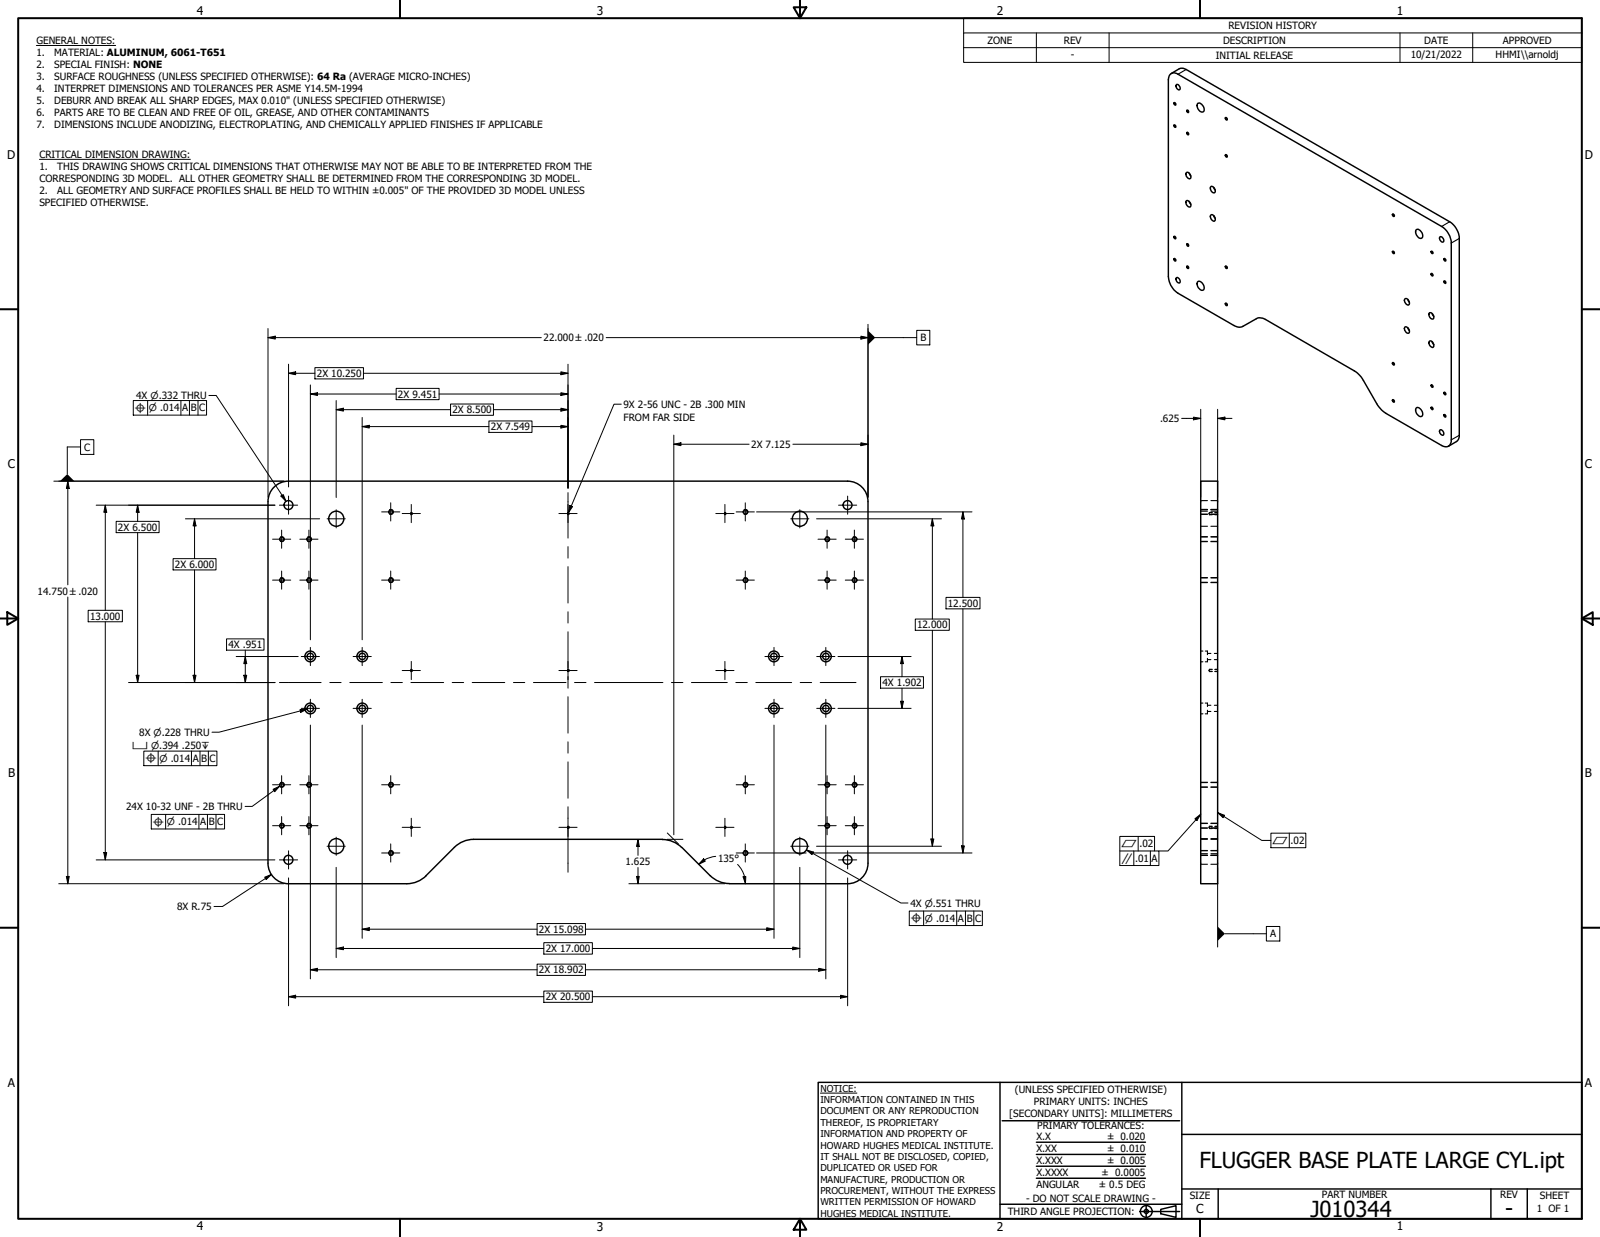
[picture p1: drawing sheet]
<svg xmlns="http://www.w3.org/2000/svg" width="559mm" height="432mm" viewBox="0 0 559 432" stroke-linecap="round" stroke-linejoin="round" font-family="sans-serif">
<!-- layer: Hidden (ANSI) -->
<g fill="none" stroke="#000" stroke-width=".38">
<path d="M143.5 179l.5 .3-.2 .3-.3-.1M198.2 179l.5 .1v.4h-.5M253 179l.5 .3-.2 .3-.3-.1M419.4 177.9h2.3M419.4 174.8h2.3M419.4 179.5h2.3M419.4 178.4h2.3M422.3 179.2v.2M422.3 179.5l1.1 .1M422.4 178.9l-.1 .2M422.4 178.9h1M422.4 178.9v.2"/>
<path d="M422.4 179.4v.3M422.9 177.9h2.4M422.9 174.8h2.4M422.9 179.5h2.4M422.9 178.4h2.4M424.3 178.9h1M424.3 179.6h1M419.4 189h2.3M419.4 187.5h2.3M419.4 183.7h2.3M422.9 189h2.4M422.9 187.5h2.4"/>
<path d="M422.9 183.7h2.4M419.4 203.3h2.3M419.4 201.7h2.3M422.9 203.3h2.4M422.9 201.7h2.4M143.5 233.8l.3-.1 .2 .4-.2 .3-.3-.1M198.2 233.8l.5 .1v.4h-.5M253 233.8l.3-.1 .2 .4-.2 .3-.3-.1M419.4 231h.7M419.4 227.3h.7M420.9 227.3h.8v1.2M421.7 229.8v1.2h-.8"/>
<path d="M421.7 230.3h1.2M421.7 228.1h1.2M422.2 234.1h.1M422.3 233.9l-.1 .2M422.3 234.3l1.1 .1M422.4 233.6v.3M422.4 234.2v.2M423.4 233.7l-1.1 .1M424.1 230.3h1.2M424.1 228.1h1.2M424.3 233.7h1M424.3 234.4h1"/>
<path d="M419.4 249.2h.7M419.4 245.4h.7M420.9 245.4h.8v1.2M421.7 247.9v1.3h-.8M421.7 248.3h1.2M421.7 246.2h1.2M424.1 248.3h1.2M424.1 246.2h1.2M419.4 274.7h2.3M419.4 273.2h2.3M422.9 274.7h2.4M422.9 273.2h2.4"/>
<path d="M143.5 288.5l.5 .3-.2 .3h-.3M198.2 288.5l.5 .1v.4l-.5 .1M253 288.5l.5 .3-.2 .3h-.3M419.4 293h2.3M419.4 298.6h2.3M419.4 289h2.3M419.4 287.5h2.3M419.4 298.5h2.3M419.4 297h2.3M419.4 298h2.3M419.4 292.7h2.3M422.3 288.7v.2"/>
<path d="M422.3 289.1h1.1M422.4 288.4v.3M422.4 288.9v.3M422.9 293h2.4M422.9 298.6h2.4M422.9 289h2.4M422.9 287.5h2.4M422.9 298.5h2.4M422.9 297h2.4M422.9 298h2.4M422.9 292.7h2.4M423.4 288.5l-1.1 .1"/>
<path d="M424.3 288.5h1M424.3 289.1h1M419.4 301.7h2.3M422.9 301.7h2.4"/>
</g>
<!-- layer: Hidden Narrow (ANSI) -->
<g fill="none" stroke="#000" stroke-width=".35">
<path d="M136 177.9a.91 .91 0 0 1 1.4 .8 .91 .91 0 0 1-1.4 .8M143.4 178.9h.4l.2 .4-.2 .3h-.4M198.2 178.9h.4l.2 .4-.2 .3h-.4M253 178.9h.4l.2 .4-.2 .3h-.4M259.8 177.9a.91 .91 0 0 1 1.4 .8 .91 .91 0 0 1-1.4 .8M419.4 179.6h2.3M419.4 177.8h2.3M422.4 178.9h1M422.4 179.7h1M422.9 179.6h2.4M422.9 177.8h2.4M424.3 178.9h1"/>
<path d="M424.3 179.7h1M97.9 187.5a.91 .91 0 0 1 1.4 .7 .91 .91 0 0 1-1.4 .8M107.4 187.5a.91 .91 0 0 1 1.4 .7 .91 .91 0 0 1-1.4 .8M288.4 187.5a.91 .91 0 0 1 1.4 .7 .91 .91 0 0 1-1.4 .8M297.9 187.5a.91 .91 0 0 1 1.4 .7 .91 .91 0 0 1-1.4 .8M419.4 189.1h2.3M419.4 187.3h2.3M422.9 189.1h2.4M422.9 187.3h2.4M97.9 201.7a.91 .91 0 0 1 1.4 .8 .91 .91 0 0 1-1.4 .8M107.4 201.7a.91 .91 0 0 1 1.4 .8 .91 .91 0 0 1-1.4 .8M136 201.7a.91 .91 0 0 1 1.4 .8 .91 .91 0 0 1-1.4 .8"/>
<path d="M259.8 201.7a.91 .91 0 0 1 1.4 .8 .91 .91 0 0 1-1.4 .8M288.4 201.7a.91 .91 0 0 1 1.4 .8 .91 .91 0 0 1-1.4 .8M297.9 201.7a.91 .91 0 0 1 1.4 .8 .91 .91 0 0 1-1.4 .8M419.4 203.4h2.3M419.4 201.6h2.3M422.9 203.4h2.4M422.9 201.6h2.4M143.4 233.7h.4l.2 .4-.2 .3h-.4M198.2 233.7h.4l.2 .4-.2 .3h-.4M253 233.7h.4l.2 .4-.2 .3h-.4M422.4 233.6h1M422.4 234.4h1"/>
<path d="M424.3 233.6h1M424.3 234.4h1M97.9 273.2a.91 .91 0 0 1 1.4 .7 .91 .91 0 0 1-1.4 .8M107.4 273.2a.91 .91 0 0 1 1.4 .7 .91 .91 0 0 1-1.4 .8M136 273.2a.91 .91 0 0 1 1.4 .7 .91 .91 0 0 1-1.4 .8M259.8 273.2a.91 .91 0 0 1 1.4 .7 .91 .91 0 0 1-1.4 .8M288.4 273.2a.91 .91 0 0 1 1.4 .7 .91 .91 0 0 1-1.4 .8M297.9 273.2a.91 .91 0 0 1 1.4 .7 .91 .91 0 0 1-1.4 .8M419.4 274.8h2.3M419.4 273h2.3M422.9 274.8h2.4M422.9 273h2.4"/>
<path d="M97.9 287.5a.91 .91 0 0 1 1.4 .7 .91 .91 0 0 1-1.4 .8M107.4 287.5a.91 .91 0 0 1 1.4 .7 .91 .91 0 0 1-1.4 .8M136 297a.91 .91 0 0 1 1.4 .8 .91 .91 0 0 1-1.4 .7M143.4 288.5l.4-.1 .2 .4-.2 .4h-.4M198.2 288.5l.4-.1 .2 .4-.2 .4h-.4M253 288.5l.4-.1 .2 .4-.2 .4h-.4M259.8 297a.91 .91 0 0 1 1.4 .8 .91 .91 0 0 1-1.4 .7M288.4 287.5a.91 .91 0 0 1 1.4 .7 .91 .91 0 0 1-1.4 .8M297.9 287.5a.91 .91 0 0 1 1.4 .7 .91 .91 0 0 1-1.4 .8M419.4 289.1h2.3M419.4 287.3h2.3M419.4 298.6h2.3"/>
<path d="M419.4 296.9h2.3M422.4 288.4h1M422.4 289.2h1M422.9 289.1h2.4M422.9 287.3h2.4M422.9 298.6h2.4M422.9 296.9h2.4M424.3 288.4h1M424.3 289.2h1"/>
</g>
<!-- layer: Visible (ANSI) -->
<g fill="none" stroke="#000" stroke-width=".51">
<path d="M408.9 25.8l1.1-.4 1 .3 92.5 53.4a7.3 7.3 0 0 1 3.4 5.7v68.7a2.06 2.06 0 0 1-1 2.2 2.06 2.06 0 0 1-2.4-.2l-20.5-11.9-1.8-2.1-5.8-9.9-1.9-1.8-31.5-18.3-1.1-.4-1.4-.2-5.8 3.2-1.8-.1-20.5-11.6a7.8 7.8 0 0 1-3.3-5.9v-68.7l.3-1.4zM409.1 25.7l3.1-1.8h1.2l.9 .4 92 53.1a7.3 7.3 0 0 1 3.4 5.8v69.3l-.7 1.4-3.1 1.9M410.8 29.6a1.06 1.06 0 0 1 1.2 .5 1.06 1.06 0 0 1-.2 1.3 1.33 1.33 0 0 1-1-1.8zM418.3 36.1a1.97 1.97 0 0 1 1.9 3 2.07 2.07 0 0 1-1.9-3zM410.1 43.6l.4 .2 .2 .6a.53 .53 0 0 1-.6-.2 .53 .53 0 0 1 0-.6zM414.6 46.2a.5 .5 0 0 1 .5 .3 .5 .5 0 0 1-.2 .6l-.3-.3zM428 41.1a.46 .46 0 0 1 .5 .2 .46 .46 0 0 1-.1 .6l-.3-.2zM414.3 70.2a1.37 1.37 0 0 1 1.6 1.8 1.25 1.25 0 0 1-1.4-.2 1.25 1.25 0 0 1-.3-1.4zM414.3 60.3a1.32 1.32 0 0 1 1.4 .4 1.32 1.32 0 0 1 .2 1.5 1.25 1.25 0 0 1-1.4-.3 1.25 1.25 0 0 1-.3-1.4zM415.3 60.5l.6 .9M415.3 70.3l.6 1M422.8 65.2a1.3 1.3 0 0 1 1.4 .6 1.3 1.3 0 0 1-.1 1.5 1.53 1.53 0 0 1-1.3-2.1z"/>
<path d="M422.8 75.1a1.28 1.28 0 0 1 1.5 .6 1.28 1.28 0 0 1-.2 1.5 1.58 1.58 0 0 1-1.3-2.1zM423.9 75.2l.5 1M423.9 65.4l.5 1M486.4 74.7a.43 .43 0 0 1 .6 .3 .43 .43 0 0 1-.4 .5l-.3-.6zM410.1 90.2a.43 .43 0 0 1 .5 .3 .43 .43 0 0 1-.3 .6l-.3-.6zM410.8 97a1.09 1.09 0 0 1 1.2 .5 1.09 1.09 0 0 1-.2 1.3 1.36 1.36 0 0 1-1-1.8zM414.6 85.1a.5 .5 0 0 1 .5 .3 .5 .5 0 0 1-.2 .6l-.3-.3zM414.6 92.8a.5 .5 0 0 1 .5 .4 .5 .5 0 0 1-.2 .5l-.3-.2zM418.3 98.3a1.97 1.97 0 0 1 1.9 3 2.07 2.07 0 0 1-1.9-3zM428 92.9a.41 .41 0 0 1 .6 .2 .41 .41 0 0 1-.4 .6zM486.3 87.8l.6 .1 .1 .6-.6-.2zM494.7 80.1a1.97 1.97 0 0 1 1.8 3 2.07 2.07 0 0 1-1.8-3z"/>
<path d="M499.8 87.8l.5 .1 .1 .6h-.3zM502.9 82.7a1.07 1.07 0 0 1 1.1 .5 1.07 1.07 0 0 1-.1 1.3 1.42 1.42 0 0 1-1-1.8zM504.4 90.2a.43 .43 0 0 1 .5 .3 .43 .43 0 0 1-.3 .6l-.3-.6zM428.1 105.8a.48 .48 0 0 1 .5 .3 .48 .48 0 0 1-.2 .6l-.3-.3zM490.6 104.4a1.32 1.32 0 0 1 1.4 .4 1.32 1.32 0 0 1 .2 1.4 1.25 1.25 0 0 1-1.4-.2 1.25 1.25 0 0 1-.3-1.4zM490.6 114.2a1.37 1.37 0 0 1 1.6 1.9 1.25 1.25 0 0 1-1.4-.3 1.25 1.25 0 0 1-.3-1.4zM491.7 114.4l.5 1M491.7 104.5l.5 1M499.2 119.2a1.28 1.28 0 0 1 1.4 .6 1.28 1.28 0 0 1-.2 1.5 1.58 1.58 0 0 1-1.2-2.1zM499.3 109.2a1.44 1.44 0 0 1 1.1 2.2 1.46 1.46 0 0 1-1.1-2.2zM500.2 109.5l.6 .9M500.2 119.3l.6 1"/>
<path d="M499.9 134.3a.42 .42 0 0 1 .5 .3 .42 .42 0 0 1-.3 .5l-.3-.4zM504.4 136.9a.43 .43 0 0 1 .5 .3 .43 .43 0 0 1-.3 .5l-.3-.5zM494.7 142.4a1.97 1.97 0 0 1 1.8 3 2.07 2.07 0 0 1-1.8-3zM502.9 150.1a1.1 1.1 0 0 1 1.1 .6 1.1 1.1 0 0 1-.1 1.3 1.44 1.44 0 0 1-1-1.9zM504.4 144.7a.48 .48 0 0 1 .5 .3 .48 .48 0 0 1-.2 .6l-.3-.2zM93.6 175.1v126.2a7.1 7.1 0 0 0 7.1 7.2h41.3a9.6 9.6 0 0 0 6.8-2.8M296 168a7.1 7.1 0 0 1 7.1 7.1M296 168h-195.3a7.1 7.1 0 0 0-7.1 7.1M303.1 175.1v126.2a7.1 7.1 0 0 1-7.1 7.2M419.4 168h5.9v140.5h-5.9zM158.7 295.8l-9.9 9.9M158.7 295.8a9.6 9.6 0 0 1 6.8-2.8h65.9a10 10 0 0 1 6.7 2.8l9.9 9.9a9.7 9.7 0 0 0 6.7 2.7"/>
<path d="M254.8 308.5h41.2"/>
<circle cx="410.3" cy="36.3" r=".44"/>
<circle cx="414.8" cy="38.9" r=".44"/>
<circle cx="428.3" cy="54.5" r=".44"/>
<circle cx="410.3" cy="83" r=".44"/>
<circle cx="500.2" cy="95.9" r=".43"/>
<circle cx="504.6" cy="98.5" r=".44"/>
<circle cx="486.7" cy="127.1" r=".44"/>
<circle cx="486.7" cy="140" r=".44"/>
<circle cx="500.2" cy="142.6" r=".43"/>
<circle cx="100.7" cy="176.3" r="1.56"/>
<circle cx="136.5" cy="178.7" r=".73"/>
<circle cx="260.3" cy="178.7" r=".73"/>
<circle cx="296" cy="176.3" r="1.56"/>
<circle cx="98.4" cy="188.2" r=".73"/>
<circle cx="107.9" cy="188.2" r=".73"/>
<circle cx="117.4" cy="181.1" r="2.64"/>
<circle cx="279.4" cy="181.1" r="2.64"/>
<circle cx="288.9" cy="188.2" r=".73"/>
<circle cx="298.4" cy="188.2" r=".73"/>
<circle cx="98.4" cy="202.5" r=".73"/>
<circle cx="107.9" cy="202.5" r=".73"/>
<circle cx="136.5" cy="202.5" r=".73"/>
<circle cx="260.3" cy="202.5" r=".73"/>
<circle cx="288.9" cy="202.5" r=".73"/>
<circle cx="298.4" cy="202.5" r=".73"/>
<circle cx="108.4" cy="229.1" r="1.11"/>
<circle cx="108.4" cy="229.1" r="1.87"/>
<circle cx="126.5" cy="229.1" r="1.11"/>
<circle cx="126.5" cy="229.1" r="1.87"/>
<circle cx="270.3" cy="229.1" r="1.11"/>
<circle cx="270.3" cy="229.1" r="1.87"/>
<circle cx="288.4" cy="229.1" r="1.11"/>
<circle cx="288.4" cy="229.1" r="1.87"/>
<circle cx="108.4" cy="247.3" r="1.11"/>
<circle cx="108.4" cy="247.3" r="1.87"/>
<circle cx="126.5" cy="247.3" r="1.11"/>
<circle cx="126.5" cy="247.3" r="1.87"/>
<circle cx="270.3" cy="247.3" r="1.11"/>
<circle cx="270.3" cy="247.3" r="1.87"/>
<circle cx="288.4" cy="247.3" r="1.11"/>
<circle cx="288.4" cy="247.3" r="1.87"/>
<circle cx="98.4" cy="274" r=".73"/>
<circle cx="107.9" cy="274" r=".73"/>
<circle cx="136.5" cy="274" r=".73"/>
<circle cx="260.3" cy="274" r=".73"/>
<circle cx="288.9" cy="274" r=".73"/>
<circle cx="298.4" cy="274" r=".73"/>
<circle cx="98.4" cy="288.3" r=".73"/>
<circle cx="107.9" cy="288.3" r=".73"/>
<circle cx="117.4" cy="295.4" r="2.64"/>
<circle cx="136.5" cy="297.8" r=".73"/>
<circle cx="260.3" cy="297.8" r=".73"/>
<circle cx="279.4" cy="295.4" r="2.64"/>
<circle cx="288.9" cy="288.3" r=".73"/>
<circle cx="298.4" cy="288.3" r=".73"/>
<circle cx="100.7" cy="300.1" r="1.56"/>
<circle cx="296" cy="300.1" r="1.56"/>
</g>
<!-- layer: Visible Narrow (ANSI) -->
<path d="M414.3 24.3l-2.9 1.6M506.3 77.4l-2.8 1.7M509.7 83.2l-2.8 1.6M509.7 152l-2.8 1.5" fill="none" stroke="#000" stroke-width=".38"/>
<!-- layer: Border (ANSI) -->
<g fill="none" stroke="#000" stroke-width=".7">
<path d="M6.3 6.3h546.1v419.1h-546.1zM139.7 0v6.3M277.2 2.5h4.4l-2.2 3.8zM279.4 0v6.3M419.1 0v6.3M0 107.9h6.3M552.4 107.9h6.4M0 215.9h6.3M2.5 213.7l3.8 2.2-3.8 2.2zM552.4 215.9l3.9-2.2v4.4zM552.4 215.9h6.4M0 323.8h6.3"/>
<path d="M552.4 323.8h6.4M139.7 425.4v6.4M279.4 425.4l2.2 3.9h-4.4zM279.4 425.4v6.4M419.1 425.4v6.4"/>
</g>
<!-- layer: Title (ANSI) -->
<g fill="none" stroke="#000" stroke-width=".51">
<path d="M285.8 377.8h266.6v47.6h-266.6zM349.2 377.8v47.6M412.7 377.8v47.6M350 391.2h62M361.9 398.7h38.1M412.7 396h139.7M361.9 411.3h38.1M361.9 407.1h38.1M361.9 403h38.1M412.7 415h139.7M425.4 415v10.4M520.7 415v10.4"/>
<path d="M533.4 415v10.4M349.2 420.4h63.5M398 422.9h14M400.3 420.6v4.6M405.4 422.1l5.3-1.2v4l-5.3-1.2z"/>
<circle cx="400.3" cy="422.9" r="2.06"/>
<circle cx="400.3" cy="422.9" r=".73"/>
</g>
<path d="M286.5 381.6h12.8" fill="none" stroke="#000" stroke-width=".35"/>
<!-- layer: Symbol (ANSI) -->
<g fill="none" stroke="#000" stroke-width=".35">
<path d="M12.7 15.9h27.7M336.5 11.5v-5.2h215.9v5.2M336.5 16.6h215.9M361.9 11.5v10.3M387.3 11.5v10.3M488.9 11.5v10.3M514.3 11.5v10.3M552.4 11.5h-215.9v5.1M552.4 11.5v10.3h-215.9v-5.2M13.8 55.6h52.7M303.1 113.2v60.3M305.7 117.9h14.5"/>
<path d="M320.2 115.3h4.5v5.1h-4.5zM46.5 139.8h25.6v5.1h-25.6zM51.6 139.8v5.1M63.2 139.8v5.1M66.2 139.8v5.1M69.2 139.8v5.1M73 138h2.5l24.4 37M28.1 153.5h4.7v5.1h-4.7zM28.1 156h-4.6v9.5M217 141.1h-2.6l-15.9 37.9M18.8 168h80.4M98.1 173.2l.8-.5 1 2.3z"/>
<path d="M199 176.5l1 .3-1.5 2.2zM104.8 247.7l2.5-.2-2.3 1.2zM107.3 247.5l-30.8 8.1h-2.5M50.2 262.2h25.6v5.1h-25.6zM55.2 262.2v5.1M66.9 262.2v5.1M69.8 262.2v5.1M72.8 262.2v5.1M95.4 275.5l2.3-1.1-1.8 2zM97.7 274.4l-9.6 7.1h-2.5M52.8 284.3h25.6v5.1h-25.6zM57.8 284.3v5.1"/>
<path d="M69.5 284.3v5.1M72.5 284.3v5.1M75.4 284.3v5.1M281.6 296.7l2.5 .7-.5 .9zM281.6 296.7l33 18.5h2.5M391.1 297.1h13.6v5h-13.6v-10.1h12.1v5.1M396 297.1v5M397.5 292v5.1M401.8 297.1v5M417.3 285.8l2.1-1.6-1.4 2.2zM419.4 284.2l-11.5 12.9h-3.2M425.3 283.7l2.4 .9-.5 .8z"/>
<path d="M425.3 283.7l15.4 9.7h3.2M443.9 290.8h12.2v5.1h-12.2zM450.3 290.8v5.1M317.6 318h25.5v5.1h-25.5zM322.6 318v5.1M334.1 318v5.1M337.2 318v5.1M340.1 318v5.1M425.3 302.9v27.7M427.8 325.9h14.5M442.3 323.4h4.7v5.1h-4.7z"/>
</g>
<g fill="#000">
<path d="M303.1 115.4l2.6 2.5-2.6 2.4z" fill-rule="evenodd"/>
<path d="M21 168l2.5-2.5 2.5 2.5z" fill-rule="evenodd"/>
<path d="M98.1 173.2l.8-.5 1 2.3z" fill-rule="evenodd"/>
<path d="M199 176.5l1 .3-1.5 2.2z" fill-rule="evenodd"/>
<path d="M104.8 247.7l2.5-.2-2.3 1.2z" fill-rule="evenodd"/>
<path d="M95.4 275.5l2.3-1.1-1.8 2z" fill-rule="evenodd"/>
<path d="M281.6 296.7l2.5 .7-.5 .9z" fill-rule="evenodd"/>
<path d="M417.3 285.8l2.1-1.6-1.4 2.2z" fill-rule="evenodd"/>
<path d="M425.3 283.7l2.4 .9-.5 .8z" fill-rule="evenodd"/>
<path d="M425.3 323.4l2.5 2.5-2.5 2.5z" fill-rule="evenodd"/>
</g>
<!-- layer: Dimension (ANSI) -->
<g fill="none" stroke="#000" stroke-width=".35">
<path d="M93.6 117.9l2.5-.6v1.1zM93.6 117.9h95.4M93.6 114.7v58.8M211.7 117.9h91.4M300.7 117.3l2.4 .6-2.4 .5zM303.1 114.7v58.8M100.8 130.3l2.5-.5v1zM100.8 130.3h9.2M100.8 127.1v42.9M108.4 137.5l2.5-.4v.9zM108.4 137.5h30M108.4 134.4v53.7"/>
<path d="M110 128.3h16.9v4h-16.9zM117.4 139.8v33.9M126.9 130.3h71.5M138.4 135.6h15v3.9h-15zM153.4 137.5h45M195.9 129.8l2.5 .5-2.5 .5zM195.9 137.1l2.5 .4-2.5 .5zM198.4 127.1v43.3M117.4 143l2.6-.5v1zM117.4 143h40M126.5 148.9l2.5-.4v.9zM126.5 148.9h44.3"/>
<path d="M126.5 145.7v77.6M157.4 141h14.9v4h-14.9zM170.8 146.9h15v4h-15zM172.3 143h26.1M185.8 148.9h12.6M195.9 142.5l2.5 .5-2.5 .5zM195.9 148.5l2.5 .4-2.5 .5zM235.3 155.1l2.5-.5v1zM235.3 155.1h26.3M235.3 151.9v86.2M276.9 155.1h26.2M300.7 154.6l2.4 .5-2.4 .5z"/>
<path d="M412.7 146h6.7M416.8 145.6l2.6 .4-2.6 .6zM419.4 142.9v30.6M425.3 146l2.5-.4v1zM425.3 146h5M425.3 142.9v30.6M20.5 168h78.7M23.7 168l.5 2.5h-1zM23.7 168v36.2M33.6 176.3h62.4M36.8 176.3l.5 2.5h-1zM36.8 176.3v36.7"/>
<path d="M48.1 176.3l.5 2.5h-1zM48.1 176.3v5.7M264.2 178.7h15.1M279.5 178.7h16.4M296.2 178.7h43.3M336.3 178.7l.5 2.5h-1zM336.3 178.7v29.8M40.6 182h15v3.9h-15zM48.1 185.9v52.4M60.5 195h14.9v3.9h-14.9zM64.8 181.1h46.8M67.9 181.1l.6 2.5h-1.1z"/>
<path d="M67.9 181.1v13.9M67.9 198.9v39.4M108.4 188.3v14.1M285.2 181.1h43.6M325.6 181.1l.5 2.5h-1zM325.6 181.1v35M23.7 208.4v100.1M30.8 213h11.9v4h-11.9zM36.8 217v83.2M108.4 202.6v20.7M319.7 216.1h11.8v3.9h-11.8zM330.4 208.5h11.9v4h-11.9z"/>
<path d="M336.3 212.5v85.3M44.9 238.3h51.1M47.6 235.7h1l-.5 2.6zM67.4 235.7h1.1l-.6 2.6zM79.1 223h13.1v3.9h-13.1zM82.5 229.2h21.6M85.2 235.7h1l-.5 2.6zM85.7 229.2l.5 2.4h-1zM85.7 226.9v11.4M235.3 238.3v53.1M292.7 229.2h25.5M307.5 236.2h15v4h-15z"/>
<path d="M315 229.2l.5 2.4h-1zM315 229.2v7M325.6 220v75.4M108.4 253.1v20.7M126.5 253.1v74.4M270.3 253.1v74.4M288.4 253.1v20.7M292.7 247.3h25.5M314.5 244.8h1l-.5 2.5zM315 240.2v7.1M108.4 274.1v14M288.4 274.1v14"/>
<path d="M36.3 297.6h1l-.5 2.6zM108.4 288.4v53.3M222.8 293l.5 2.5h-1zM222.8 293v5.6M233 293h5.5M233 290.8l4 3.8M245.7 299.8l.6 .8-2.3 1.1zM250 298.9l-2.4 .5-1.6 .8M264.2 297.8h15.1M279.5 297.8h2.1M283.8 297.8h12.1M285.2 295.4h43.6"/>
<path d="M288.4 288.4v53.3M296.2 297.8h43.3M325.1 292.9h1l-.5 2.5zM335.8 295.3h1l-.5 2.5zM20.5 308.5h78.7M23.2 305.9h1l-.5 2.6zM33.6 300.2h62.4M92.5 306.2l2.3-1-1.8 1.8zM94.8 305.2l-17.1 11.2h-3M100.8 306.5v44.6M117.4 302.8v31.5M219.6 308.5h33.6"/>
<path d="M222.3 305.9h1l-.5 2.6zM222.8 302.8v5.7M246 300.2l-2 1.5M257.6 301.7l1.7 2.3 .7 2M259.5 306.1l1-.2-.2 2.6zM260 306l.3 2.5M279.3 302.8v31.5M296 306.5v44.6M108.4 338.5l2.5-.5v1zM108.4 338.5h79.2M117.4 331.1l2.6-.5v.9zM117.4 331.1h72.5"/>
<path d="M126.5 324.4l2.5-.6v1.1zM126.5 324.4h61.1M187.6 322.4h16.9v3.9h-16.9zM187.6 336.5h16.9v4h-16.9zM189.9 329.1h17v4h-17zM204.5 324.4h65.8M204.5 338.5h83.9M206.9 331.1h72.4M267.8 323.8l2.5 .6-2.5 .5zM276.9 330.6l2.4 .5-2.4 .4zM285.9 338l2.5 .5-2.5 .5zM100.8 347.9l2.5-.5v1z"/>
<path d="M100.8 347.9h89.1M189.9 345.9h17v4h-17zM206.9 347.9h89.1M293.6 347.4l2.4 .5-2.4 .5z"/>
</g>
<g fill="#000">
<path d="M93.6 117.9l2.5-.6v1.1z" fill-rule="evenodd"/>
<path d="M300.7 117.3l2.4 .6-2.4 .5z" fill-rule="evenodd"/>
<path d="M100.8 130.3l2.5-.5v1z" fill-rule="evenodd"/>
<path d="M108.4 137.5l2.5-.4v.9z" fill-rule="evenodd"/>
<path d="M195.9 129.8l2.5 .5-2.5 .5z" fill-rule="evenodd"/>
<path d="M195.9 137.1l2.5 .4-2.5 .5z" fill-rule="evenodd"/>
<path d="M117.4 143l2.6-.5v1z" fill-rule="evenodd"/>
<path d="M126.5 148.9l2.5-.4v.9z" fill-rule="evenodd"/>
<path d="M195.9 142.5l2.5 .5-2.5 .5z" fill-rule="evenodd"/>
<path d="M195.9 148.5l2.5 .4-2.5 .5z" fill-rule="evenodd"/>
<path d="M235.3 155.1l2.5-.5v1z" fill-rule="evenodd"/>
<path d="M300.7 154.6l2.4 .5-2.4 .5z" fill-rule="evenodd"/>
<path d="M416.8 145.6l2.6 .4-2.6 .6z" fill-rule="evenodd"/>
<path d="M425.3 146l2.5-.4v1z" fill-rule="evenodd"/>
<path d="M23.7 168l.5 2.5h-1z" fill-rule="evenodd"/>
<path d="M36.8 176.3l.5 2.5h-1z" fill-rule="evenodd"/>
<path d="M48.1 176.3l.5 2.5h-1z" fill-rule="evenodd"/>
<path d="M67.9 181.1l.6 2.5h-1.1z" fill-rule="evenodd"/>
<path d="M325.6 181.1l.5 2.5h-1z" fill-rule="evenodd"/>
<path d="M336.3 178.7l.5 2.5h-1z" fill-rule="evenodd"/>
<path d="M47.6 235.7h1l-.5 2.6z" fill-rule="evenodd"/>
<path d="M67.4 235.7h1.1l-.6 2.6z" fill-rule="evenodd"/>
<path d="M85.2 235.7h1l-.5 2.6z" fill-rule="evenodd"/>
<path d="M85.7 229.2l.5 2.4h-1z" fill-rule="evenodd"/>
<path d="M315 229.2l.5 2.4h-1z" fill-rule="evenodd"/>
<path d="M314.5 244.8h1l-.5 2.5z" fill-rule="evenodd"/>
<path d="M36.3 297.6h1l-.5 2.6z" fill-rule="evenodd"/>
<path d="M222.8 293l.5 2.5h-1z" fill-rule="evenodd"/>
<path d="M245.7 299.8l.6 .8-2.3 1.1z" fill-rule="evenodd"/>
<path d="M325.1 292.9h1l-.5 2.5z" fill-rule="evenodd"/>
<path d="M335.8 295.3h1l-.5 2.5z" fill-rule="evenodd"/>
<path d="M23.2 305.9h1l-.5 2.6z" fill-rule="evenodd"/>
<path d="M92.5 306.2l2.3-1-1.8 1.8z" fill-rule="evenodd"/>
<path d="M222.3 305.9h1l-.5 2.6z" fill-rule="evenodd"/>
<path d="M259.5 306.1l1-.2-.2 2.6z" fill-rule="evenodd"/>
<path d="M108.4 338.5l2.5-.5v1z" fill-rule="evenodd"/>
<path d="M117.4 331.1l2.6-.5v.9z" fill-rule="evenodd"/>
<path d="M126.5 324.4l2.5-.6v1.1z" fill-rule="evenodd"/>
<path d="M267.8 323.8l2.5 .6-2.5 .5z" fill-rule="evenodd"/>
<path d="M276.9 330.6l2.4 .5-2.4 .4z" fill-rule="evenodd"/>
<path d="M285.9 338l2.5 .5-2.5 .5z" fill-rule="evenodd"/>
<path d="M100.8 347.9l2.5-.5v1z" fill-rule="evenodd"/>
<path d="M293.6 347.4l2.4 .5-2.4 .5z" fill-rule="evenodd"/>
</g>
<!-- layer: Centerline (ANSI) -->
<g fill="none" stroke="#000" stroke-width=".35">
<path d="M198.4 172v15.8M198.4 190.8v4M198.4 197.8v12.7M198.4 213.6v3.9M97.6 238.3h14.5M115.2 238.3h3.9M122.2 238.3h11.3M136.5 238.3h4M143.5 238.3h11.4M157.9 238.3h4M164.9 238.3h11.4M179.3 238.3h4"/>
<path d="M186.3 238.3h11.4M198.4 220.5v12.7M198.4 236.2v4M200.7 238.3h4M207.6 238.3h23.9M234.5 238.3h4M241.5 238.3h12.5M257 238.3h4M264 238.3h12.5M279.5 238.3h4M286.4 238.3h12.6M198.4 243.2v12.7"/>
<path d="M198.4 259v3.9M198.4 265.9v12.7M198.4 281.6v4M198.4 288.6v15.9"/>
</g>
<!-- layer: Center Mark (ANSI) -->
<g fill="none" stroke="#000" stroke-width=".35">
<path d="M97.6 176.3h6.3M100.8 173.2v6.3M117.4 177.9v6.4M133.3 178.7h6.3M136.5 175.5v6.4M140.5 179.3h6.3M143.6 176.1v6.3M195.2 179.3h6.3M198.4 176.1v6.3M250 179.3h6.3M253.2 176.1v6.3M257.1 178.7h6.4"/>
<path d="M260.3 175.5v6.4M279.3 177.9v6.4M292.9 176.3h6.3M296 173.2v6.3M95.2 188.2h6.3M98.4 199.3v6.4M98.4 185v6.4M104.7 188.2h6.4M107.9 199.3v6.4M107.9 185v6.4M114.2 181.1h6.4M136.5 199.3v6.4"/>
<path d="M260.3 199.3v6.4M276.2 181.1h6.3M285.7 188.2h6.3M288.9 199.3v6.4M288.9 185v6.4M295.2 188.2h6.4M298.4 199.3v6.4M298.4 185v6.4M95.2 202.5h6.3M104.7 202.5h6.4M133.3 202.5h6.3M257.1 202.5h6.4"/>
<path d="M285.7 202.5h6.3M295.2 202.5h6.4M105.2 229.2h6.4M108.4 226v6.3M123.3 229.2h6.4M126.5 226v6.3M140.5 234.1h6.3M143.6 230.9v6.3M195.2 234.1h6.3M198.4 230.9v6.3M250 234.1h6.3M253.2 230.9v6.3"/>
<path d="M267.1 229.2h6.4M270.3 226v6.3M285.2 229.2h6.4M288.4 226v6.3M105.2 247.3h6.4M108.4 244.1v6.3M123.3 247.3h6.4M126.5 244.1v6.3M267.1 247.3h6.4M270.3 244.1v6.3M285.2 247.3h6.4M288.4 244.1v6.3"/>
<path d="M95.2 273.9h6.3M98.4 270.8v6.3M104.7 273.9h6.4M107.9 270.8v6.3M133.3 273.9h6.3M136.5 270.8v6.3M257.1 273.9h6.4M260.3 270.8v6.3M285.7 273.9h6.3M288.9 270.8v6.3M295.2 273.9h6.4M298.4 270.8v6.3"/>
<path d="M95.2 288.2h6.3M98.4 285.1v6.3M100.8 297v6.3M104.7 288.2h6.4M107.9 285.1v6.3M114.2 295.4h6.4M117.4 292.2v6.4M133.3 297.8h6.3M136.5 294.6v6.3M140.5 288.8h6.3M143.6 285.6v6.4M195.2 288.8h6.3"/>
<path d="M198.4 285.6v6.4M250 288.8h6.3M253.2 285.6v6.4M257.1 297.8h6.4M260.3 294.6v6.3M276.2 295.4h6.3M279.3 292.2v6.4M285.7 288.2h6.3M288.9 285.1v6.3M295.2 288.2h6.4M296 297v6.3M298.4 285.1v6.3"/>
<path d="M97.6 300.2h6.3M292.9 300.2h6.3"/>
</g>
<g font-size="7.7">
<text x="418.9" y="407.6">FLUGGER BASE PLATE LARGE CYL.ipt</text>
<text x="457.7" y="424.8">J010344</text>
<text x="525.7" y="424.4">-</text>
</g>
<text font-size="4.3" x="417.8" y="423.5">C</text>
<g font-size="4.2">
<text x="68.7" y="5.3">4</text>
<text x="208.4" y="5.3">3</text>
<text x="348.1" y="5.3">2</text>
<text x="487.8" y="5.3">1</text>
<text x="2.5" y="55.5">D</text>
<text x="553.5" y="55.5">D</text>
<text x="2.8" y="163.4">C</text>
<text x="553.5" y="163.4">C</text>
<text x="2.9" y="271.4">B</text>
<text x="553.5" y="271.4">B</text>
<text x="2.8" y="379.3">A</text>
<text x="553.5" y="379.3">A</text>
<text x="68.7" y="429.5">4</text>
<text x="208.4" y="429.6">3</text>
<text x="348.1" y="429.6">2</text>
<text x="487.8" y="429.5">1</text>
</g>
<g font-size="3.5">
<text x="429" y="10.2">REVISION HISTORY</text>
<text x="12.7" y="15.3">GENERAL NOTES:</text>
<text x="344.9" y="15.3">ZONE</text>
<text x="371.5" y="15.3">REV</text>
<text x="427.2" y="15.3">DESCRIPTION</text>
<text x="497.4" y="15.3">DATE</text>
<text x="524.9" y="15.3">APPROVED</text>
<text x="12.7" y="19.5">1.</text>
<text x="12.7" y="23.7">2.</text>
<text x="18.9" y="19.5">MATERIAL: ALUMINUM, 6061-T651</text>
<text x="18.9" y="23.7">SPECIAL FINISH: NONE</text>
<text x="374" y="20.3">-</text>
<text x="424.6" y="20.4">INITIAL RELEASE</text>
<text x="492.7" y="20.3">10/21/2022</text>
<text x="522.4" y="20.1">HHMI\\arnoldj</text>
<text x="12.7" y="27.8">3.</text>
<text x="18.9" y="27.8">SURFACE ROUGHNESS (UNLESS SPECIFIED OTHERWISE): 64 Ra (AVERAGE MICRO-INCHES)</text>
<text x="12.7" y="32">4.</text>
<text x="18.9" y="32">INTERPRET DIMENSIONS AND TOLERANCES PER ASME Y14.5M-1994</text>
<text x="12.7" y="36.2">5.</text>
<text x="12.7" y="40.4">6.</text>
<text x="18.9" y="36.2">DEBURR AND BREAK ALL SHARP EDGES, MAX 0.010&quot; (UNLESS SPECIFIED OTHERWISE)</text>
<text x="18.9" y="40.4">PARTS ARE TO BE CLEAN AND FREE OF OIL, GREASE, AND OTHER CONTAMINANTS</text>
<text x="12.7" y="44.6">7.</text>
<text x="18.9" y="44.6">DIMENSIONS INCLUDE ANODIZING, ELECTROPLATING, AND CHEMICALLY APPLIED FINISHES IF APPLICABLE</text>
<text x="13.8" y="55.1">CRITICAL DIMENSION DRAWING:</text>
<text x="13.8" y="59.2">1.</text>
<text x="20" y="59.2">THIS DRAWING SHOWS CRITICAL DIMENSIONS THAT OTHERWISE MAY NOT BE ABLE TO BE INTERPRETED FROM THE</text>
<text x="13.8" y="63.4">CORRESPONDING 3D MODEL. ALL OTHER GEOMETRY SHALL BE DETERMINED FROM THE CORRESPONDING 3D MODEL.</text>
<text x="13.8" y="67.6">2.</text>
<text x="13.8" y="71.8">SPECIFIED OTHERWISE.</text>
<text x="20" y="67.6">ALL GEOMETRY AND SURFACE PROFILES SHALL BE HELD TO WITHIN ±0.005&quot; OF THE PROVIDED 3D MODEL UNLESS</text>
<text x="189.9" y="119.1">22.000 ±.020</text>
<text x="321.4" y="119.1">B</text>
<text x="110.7" y="131.6">2X 10.250</text>
<text x="47.6" y="139.3">4X ⌀.332 THRU</text>
<text x="63.6" y="143.6">A</text>
<text x="66.6" y="143.6">B</text>
<text x="69.6" y="143.6">C</text>
<text x="139" y="138.8">2X 9.451</text>
<text x="217.7" y="142.4">9X 2-56 UNC - 2B .300 MIN</text>
<text x="158" y="144.3">2X 8.500</text>
<text x="217.7" y="146.8">FROM FAR SIDE</text>
<text x="405.1" y="147.3">.625</text>
<text x="171.4" y="150.2">2X 7.549</text>
<text x="29.4" y="157.3">C</text>
<text x="262.4" y="156.3">2X 7.125</text>
<text x="41.2" y="185.2">2X 6.500</text>
<text x="61.1" y="198.2">2X 6.000</text>
<text x="13.1" y="207.6">14.750 ±.020</text>
<text x="331" y="211.8">12.500</text>
<text x="31.5" y="216.3">13.000</text>
<text x="320.3" y="219.3">12.000</text>
<text x="79.8" y="226.3">4X .951</text>
<text x="308.2" y="239.5">4X 1.902</text>
<text x="48.6" y="256.9">8X ⌀.228 THRU</text>
<text x="67.3" y="266">A</text>
<text x="70.3" y="266">B</text>
<text x="73.2" y="266">C</text>
<text x="44.1" y="282.8">24X 10-32 UNF - 2B THRU</text>
<text x="69.9" y="288.1">A</text>
<text x="72.9" y="288.1">B</text>
<text x="75.9" y="288.1">C</text>
<text x="398" y="295.8">.02</text>
<text x="450.7" y="294.6">.02</text>
<text x="218.4" y="302">1.625</text>
<text x="250.8" y="300.9">135°</text>
<text x="396.4" y="300.9">.01</text>
<text x="402.2" y="300.9">A</text>
<text x="61.8" y="317.8">8X R.75</text>
<text x="317.9" y="316.5">4X ⌀.551 THRU</text>
<text x="334.6" y="321.8">A</text>
<text x="337.6" y="321.8">B</text>
<text x="340.6" y="321.8">C</text>
<text x="188.2" y="325.6">2X 15.098</text>
<text x="443.5" y="327.2">A</text>
<text x="190.6" y="332.4">2X 17.000</text>
<text x="188.2" y="339.8">2X 18.902</text>
<text x="190.6" y="349.2">2X 20.500</text>
<text x="354.5" y="381.6">(UNLESS SPECIFIED OTHERWISE)</text>
<text x="352.5" y="390">[SECONDARY UNITS]: MILLIMETERS</text>
<text x="361.1" y="385.8">PRIMARY UNITS: INCHES</text>
<text x="362.3" y="394.1">PRIMARY TOLERANCES:</text>
<text x="361.9" y="397.9">X.X</text>
<text x="386.7" y="398">± 0.020</text>
<text x="361.9" y="402.1">X.XX</text>
<text x="361.9" y="406.3">X.XXX</text>
<text x="386.7" y="402.1">± 0.010</text>
<text x="386.7" y="406.3">± 0.005</text>
<text x="361.9" y="410.5">X.XXXX</text>
<text x="384.7" y="410.5">± 0.0005</text>
<text x="358.4" y="419.7">- DO NOT SCALE DRAWING -</text>
<text x="361.9" y="414.6">ANGULAR</text>
<text x="383.8" y="414.7">± 0.5 DEG</text>
<text x="415.5" y="418.4">SIZE</text>
<text x="461.6" y="418.3">PART NUMBER</text>
<text x="523.9" y="418.3">REV</text>
<text x="537.8" y="418.4">SHEET</text>
<text x="352" y="424.2">THIRD ANGLE PROJECTION:</text>
<text x="536.7" y="423.2">1 OF 1</text>
</g>
<g font-size="3.3">
<text x="52" y="143.6">⌀ .014</text>
<text x="47" y="144.1">⌖</text>
<text x="46.2" y="261.3">⌴ ⌀.394 .250↧</text>
<text x="50.7" y="266.5">⌖</text>
<text x="55.7" y="266">⌀ .014</text>
<text x="53.3" y="288.6">⌖</text>
<text x="58.3" y="288.1">⌀ .014</text>
<text x="391.5" y="295.8">⏥</text>
<text x="444.3" y="294.6">⏥</text>
<text x="391.5" y="301.5">∥</text>
<text x="318" y="322.3">⌖</text>
<text x="323" y="321.8">⌀ .014</text>
<text x="286.5" y="381.1">NOTICE:</text>
<text x="286.5" y="385">INFORMATION CONTAINED IN THIS</text>
<text x="286.5" y="389">DOCUMENT OR ANY REPRODUCTION</text>
<text x="286.5" y="392.9">THEREOF, IS PROPRIETARY</text>
<text x="286.5" y="396.9">INFORMATION AND PROPERTY OF</text>
<text x="286.5" y="400.9">HOWARD HUGHES MEDICAL INSTITUTE.</text>
<text x="286.5" y="404.9">IT SHALL NOT BE DISCLOSED, COPIED,</text>
<text x="286.5" y="408.9">DUPLICATED OR USED FOR</text>
<text x="286.5" y="412.8">MANUFACTURE, PRODUCTION OR</text>
<text x="286.5" y="416.8">PROCUREMENT, WITHOUT THE EXPRESS</text>
<text x="286.5" y="420.8">WRITTEN PERMISSION OF HOWARD</text>
<text x="286.5" y="424.8">HUGHES MEDICAL INSTITUTE.</text>
</g>
</svg>
